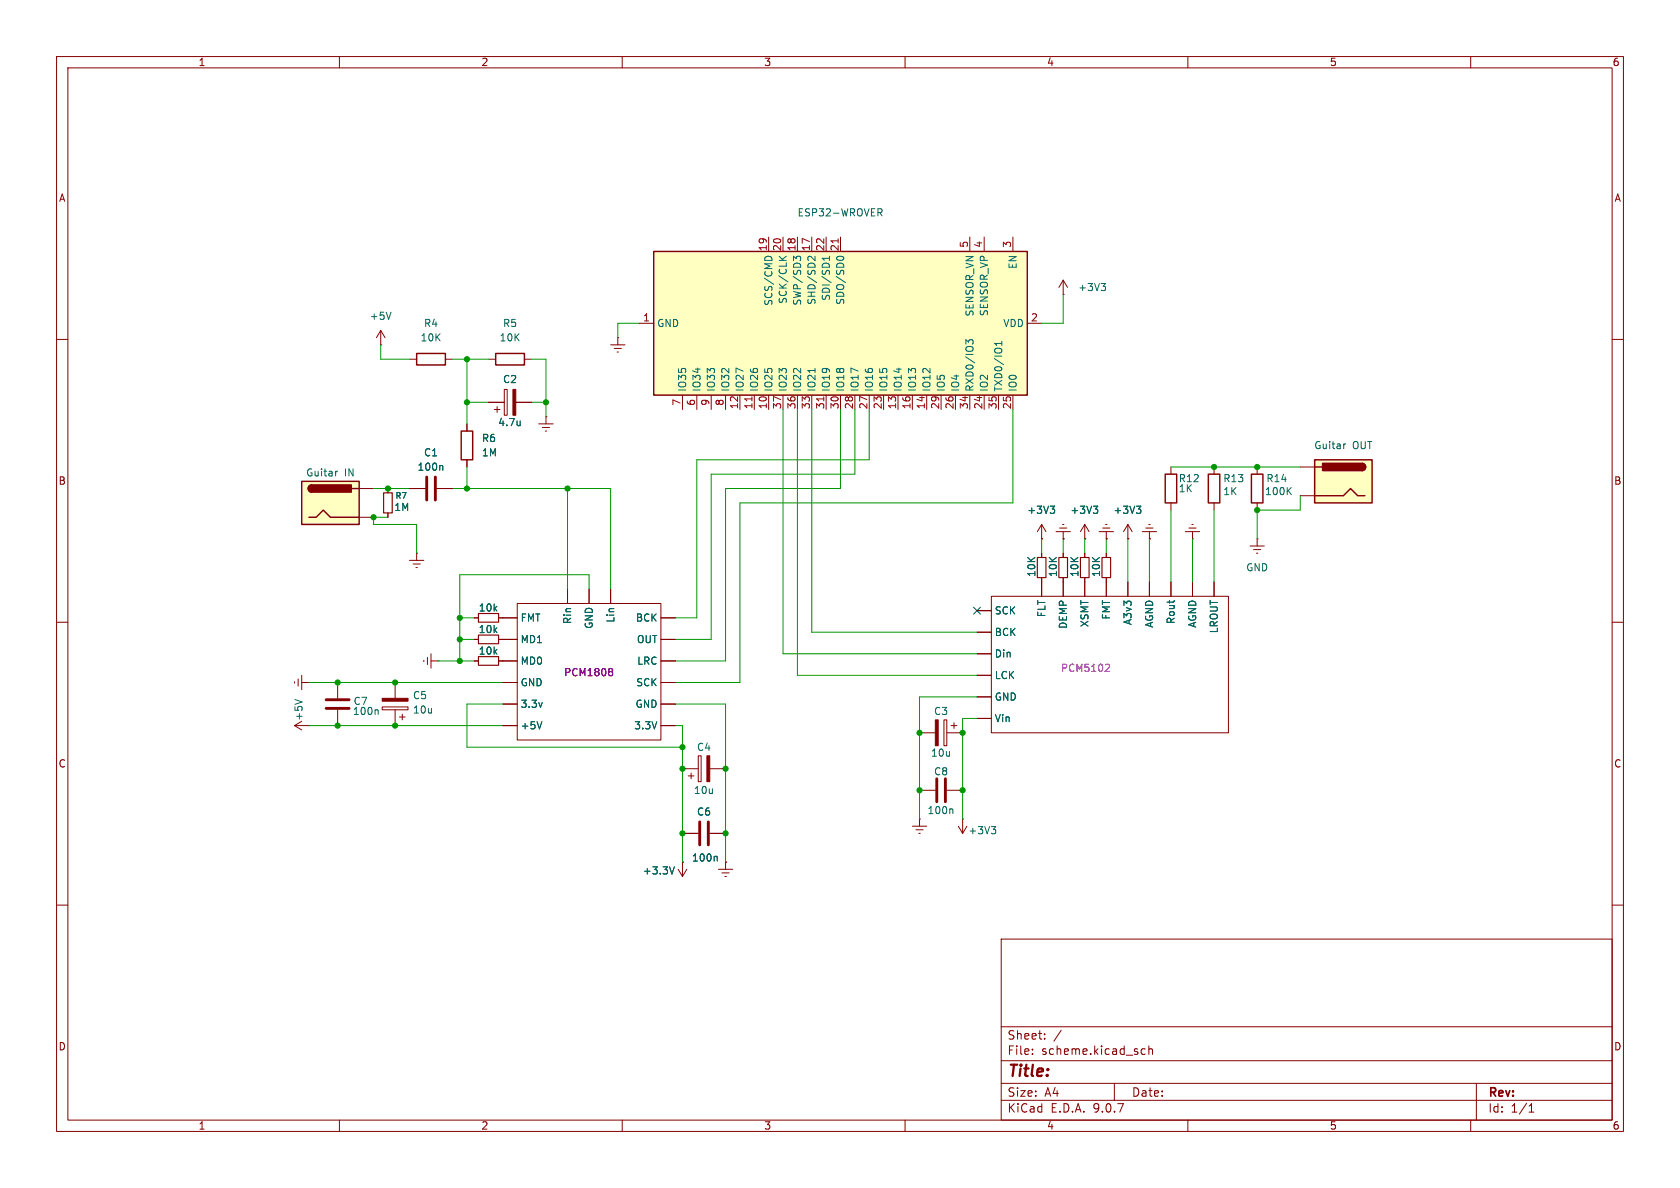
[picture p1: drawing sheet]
<svg xmlns="http://www.w3.org/2000/svg" width="297mm" height="210mm" viewBox="0 0 297 210" stroke-linecap="round" stroke-linejoin="round" font-family="sans-serif">
<g fill="none" stroke="#840000" stroke-width=".18">
<path d="M10 10h277v190h-277zM12 12h273v186h-273zM60 10v2M110 10v2M160 10v2M210 10v2M260 10v2M10 60h2M285 60h2M184.1 95.3h.1M184.1 92.7l-.7 1.3M184.1 92.7l.8 1.3"/>
<path d="M184.1 92.7v2.6M184.1 97.8v.8M186.7 94h2.5M187.3 93.3h1.3M187.8 92.7h.3M188 95.3h.1M188 94v1.3M191.8 97.8v.8M195.6 97.8v.8M199.4 95.3h.1M199.4 92.7l-.8 1.3M199.4 92.7l.8 1.3"/>
<path d="M199.4 92.7v2.6M221 96.5h2.5M221.6 97.2h1.3M222.1 97.8h.3M222.2 95.3h.1M222.2 95.3v1.2M10 110h2M172.7 108h2.6M172.7 111.8h2.6M172.7 115.6h2.6M172.7 119.4h2.6M175.3 105.4h41.9v24.1h-41.9z"/>
<path d="M184.1 102.1v3.3M188 102.9v2.5M191.8 102.1v3.3M195.6 102.1v3.3M199.4 102.9v2.5M203.2 102.9v2.5M207 102.9v2.5M210.8 102.9v2.5M214.6 102.9v2.5M285 110h2M172.7 123.2h2.6M172.7 127h2.6"/>
<path d="M10 160h2M177 166h108v32h-108zM285 160h2M60 198v2M110 198v2M160 198v2M177 194.5h108M177 191.5h108M177 187.5h108M177 181.5h108M182.5 186.3v.1M182.5 185.5v.1"/>
<path d="M184.7 183.6v.1M184.7 182.8v.1M187.6 182.1l-1.3 2M197 191.5v3M201.8 186.3l.2 .1 .5-.1M202.5 185.5l-.5-.1-.2 .1M203.1 185.5l.2-.1 .4 .1v.9M203.1 184.9v1.5M210 198v2M260 198v2M261 191.5v6.5M270.3 196.6h.9"/>
<path d="M270.3 195.5l.4-.4v1.5"/>
</g>
<path d="M185.7 89.5h.7l-.4 .5M186.2 90l.2 .2v.3l-.2 .2M200.9 89.5h.8l-.4 .5M201.4 90l.3 .2v.3l-.3 .2" fill="none" stroke="#006464" stroke-width=".18"/>
<path d="M183.4 98.6h1.5v3.5h-1.5zM191 98.6h1.5v3.5h-1.5zM194.8 98.6h1.5v3.5h-1.5z" fill="none" stroke="#840000" stroke-width=".2"/>
<path d="M195.6 117.4l.4 .1 .2 .3-.8 .9h.8" fill="none" stroke="#ff00f4" stroke-width=".18"/>
<path d="M232.4 81.3h10.2v7.6h-10.2z" fill="#ffffc2"/>
<path d="M221.2 83.8h2.1v5.1h-2.1zM232.4 81.3h10.2v7.6h-10.2zM232.4 87.6h5.1l1.3-1.2 1.2 1.2h1.3M232.4 82.6h1.3M240.8 81.9a.64 .64 0 0 1 .6 .7 .64 .64 0 0 1-.6 .6" fill="none" stroke="#840000" stroke-width=".25"/>
<g fill="#840000" stroke="#840000" stroke-width=".25">
<path d="M240.8 81.9a.64 .64 0 0 1 .6 .7 .64 .64 0 0 1-.6 .6z"/>
<path d="M233.8 81.9h7v1.3h-7z"/>
</g>
<path d="M222.2 82.6v1.2M222.2 88.9v1.3M229.9 82.6h2.5M229.9 87.6h2.5" fill="none" stroke="#840000" stroke-width=".18"/>
<path d="M237.9 78.5h-.2M227.7 86.7l.6 .7M228.3 86.2l-.7 .7" fill="none" stroke="#006464" stroke-width=".18"/>
<path d="M115.6 44.5h66v25.4h-66z" fill="#ffffc2"/>
<path d="M115.6 44.5h66v25.4h-66zM73.7 62.5h5v2h-5zM81.5 76.2h2.1v5.1h-2.1zM206 83.8h2v5.1h-2zM213.6 83.8h2v5.1h-2z" fill="none" stroke="#840000" stroke-width=".25"/>
<g fill="none" stroke="#840000" stroke-width=".18">
<path d="M67.3 58.4l-.8 1.3M67.3 58.4l.8 1.3M67.3 58.4v2.6M113 57.2h2.6M135.9 41.9v2.6M138.4 41.9v2.6M141 41.9v2.6M143.5 41.9v2.6M146 41.9v2.6M148.6 41.9v2.6M171.4 41.9v2.6M174 41.9v2.6"/>
<path d="M179.1 41.9v2.6M181.6 57.2h2.5M188 52.1h.1M188 49.5l-.8 1.3M188 49.5l.7 1.3M188 49.5v2.6M67.3 61h.1M72.4 63.5h1.3M78.7 63.5h1.3M82.5 74.9v1.3M95.2 74.9h2.6M95.9 75.6h1.3"/>
<path d="M96.4 76.2h.2M96.5 73.7h.1M96.5 73.7v1.2M120.6 69.9v2.5M123.2 69.9v2.5M125.7 69.9v2.5M128.3 69.9v2.5M130.8 69.9v2.5M133.3 69.9v2.5M135.9 69.9v2.5M138.4 69.9v2.5M141 69.9v2.5"/>
<path d="M143.5 69.9v2.5M146 69.9v2.5M148.6 69.9v2.5M151.1 69.9v2.5M153.7 69.9v2.5M156.2 69.9v2.5M158.7 69.9v2.5M161.3 69.9v2.5M163.8 69.9v2.5M166.4 69.9v2.5M168.9 69.9v2.5M171.4 69.9v2.5"/>
<path d="M174 69.9v2.5M176.5 69.9v2.5M179.1 69.9v2.5M72.4 86.4h2.8M77.2 86.4h2.8M82.5 81.3v1.3M201.9 94h2.6M202.6 93.3h1.2M203.1 92.7h.2M203.2 95.3h.1M203.2 94v1.3M207 82.6v1.2"/>
<path d="M207 88.9v1.3M209.5 94h2.6M210.2 93.3h1.3M210.7 92.7h.2M210.8 95.3h.1M210.8 94v1.3M214.6 82.6v1.2M214.6 88.9v1.3M59.7 120.7v2.7M59.7 125.5v2.8M162.6 139.7h2.8M162.6 129.5h2.8"/>
<path d="M166.9 127.3h.5v4.5h-.5zM167.4 139.7h2.8M167.4 129.5h2.8M168.1 128.3h1.1M168.7 127.8v1M161.3 146.1h2.5M161.9 146.7h1.3M162.4 147.3h.3M162.6 144.8h.1M162.6 144.8v1.3M169.4 146.1l.8 1.2M170.2 144.8h.1"/>
<path d="M170.2 144.8v2.5M170.9 146.1l-.7 1.2"/>
</g>
<g fill="none" stroke="#006464" stroke-width=".18">
<path d="M155.2 36.9h.5l.2 .2-.1 .4-.6 .1M155.5 37.6l.4 .6M69.1 55.2l-.4 1.3M135.3 45.5l.4-.2 .7 .2M137.7 45.3l.8 .7M139 45.3l-.7 .5M141.5 45.9v-.4l-.2-.2-.4 .1-.1 .3-.5-.4v.8M144.1 45.3v.8l-.9-.8-.3 .1-.1 .4M146.6 45.3v.7M146.6 45.7h-1.2l.3 .3M147.9 45.7a.68 .68 0 0 1 .6-.4 .68 .68 0 0 1 .7 .4M194.7 50.1h.7l-.4 .5"/>
<path d="M195.2 50.6l.2 .2v.3l-.2 .3M144.1 65.1v.8M172 60.8v-.5l-.1-.2h-.5l-.2 .4-.4-.5v.8M177.1 60.4v.7M177.1 60.7h-1.3l.4 .4M78.1 82.3l.2 .2v.6M66.7 125.5l.2 .1v.7M168.3 143l.2 .2v.6M175.2 146.1h.8l-.4 .5M175.8 146.6l.2 .2v.3l-.2 .3"/>
</g>
<path d="M148.2 42.2v.7M132.9 70.2v.7M145.6 70.2v.7" fill="none" stroke="#a90000" stroke-width=".18"/>
<path d="M75.4 84.3v4.1M77 84.3v4.1M57.7 125.2h4M57.7 123.7h4M165.6 137.7v4M167.1 137.7v4" fill="none" stroke="#840000" stroke-width=".51"/>
<path d="M165.4 127.3h.5v4.5h-.5z" fill="#840000" stroke="#840000" stroke-width=".18"/>
<path d="M53.3 85.1h10.2v7.6h-10.2z" fill="#ffffc2"/>
<path d="M87.6 62.5h5.1v2h-5.1zM53.3 85.1h10.2v7.6h-10.2zM54.6 91.4h1.3l1.2-1.2 1.3 1.2h5.1M55.1 85.7a.64 .64 0 0 0-.6 .7 .64 .64 0 0 0 .6 .6M62.2 86.4h1.3" fill="none" stroke="#840000" stroke-width=".25"/>
<g fill="#840000" stroke="#840000" stroke-width=".25">
<path d="M54.7 85.9l.4-.2v1.3a.63 .63 0 0 1-.6-.4 .63 .63 0 0 1 .2-.7z"/>
<path d="M55.1 85.7h7v1.3h-7z"/>
</g>
<g fill="none" stroke="#840000" stroke-width=".18">
<path d="M109.2 59.7h.1M109.2 59.7v1.3M82.5 74.9v1.3M86.4 71.1h2.8M86.4 63.5h1.2M87.4 72.4h1M87.9 71.9v1M89.2 68.8h.5v4.6h-.5zM91.2 71.1h2.8M92.7 63.5h1.3M107.9 61h2.6M108.6 61.6h1.3"/>
<path d="M109.1 62.2h.2M63.5 86.4h2.5M63.5 91.4h2.5M68.6 86.4v.7M68.6 90.7v.7M72.4 86.4h2.8M72.4 99.1h2.5M73 99.7h1.3M73.7 97.8h.1M73.7 97.8v1.3M77.2 86.4h2.8M82.5 81.3v1.3"/>
<path d="M184.1 95.3h.1M184.1 97.8v.8M188 95.3h.1M188 97.8v.8M191.8 95.3h.1M191.8 92.7l-.8 1.3M191.8 92.7l.7 1.3M191.8 92.7v2.6M191.8 97.8v.8M194.3 94h2.5M194.9 93.3h1.3M195.5 92.7h.2"/>
<path d="M195.6 95.3h.1M195.6 94v1.3M195.6 97.8v.8M199.4 95.3h.1M203.2 95.3h.1M53.3 119.4v2.5M73.5 100.3h.3M74.9 116.7v.3M75.6 116.2v1.3M76.2 116.8h1.3M76.2 115.6v2.5M77.5 116.8h.1"/>
<path d="M83.8 109.2h.8M83.8 116.8h.8M83.8 113h.8M88.1 109.2h3.3M88.1 116.8h3.3M88.1 113h3.3M91.4 106.7h25.4v24.1h-25.4zM100.3 104.1v2.6M104.1 104.1v2.6M107.9 104.1v2.6M116.8 109.2h2.6M116.8 116.8h2.6"/>
<path d="M116.8 113h2.6M172.7 108h2.6M172.7 111.8h2.6M172.7 115.6h2.6M172.7 119.4h2.6M184.1 102.1v3.3M188 102.1v3.3M191.8 102.1v3.3M195.6 102.1v3.3M199.4 102.9v2.5M203.2 102.9v2.5M207 102.9v2.5"/>
<path d="M210.8 102.9v2.5M214.6 102.9v2.5M52.1 128.3h2.5M52.1 128.3l1.2 .7M52.1 120.5v.3M52.7 120v1.3M53.3 120.7h1.3M53.3 127.5l-1.2 .8M54.6 128.3h.1M54.6 120.7h.1M67.6 125h4.5v.5h-4.5zM69.8 120.7v2.7"/>
<path d="M69.8 125.5v2.8M70.6 126.7h1M71.1 126.2v1.1M88.9 120.7h2.5M88.9 124.5h2.5M88.9 128.3h2.5M116.8 120.7h2.6M116.8 124.5h2.6M116.8 128.3h2.6M120.6 135.9h2.8M121.7 137.2h1M122.2 136.7v1"/>
<path d="M123.4 133.6h.6v4.6h-.6zM125.5 135.9h2.8M172.7 123.2h2.6M172.7 127h2.6M119.9 153.7l.7 1.2M120.6 152.4h.1M120.6 147.3h2.8M120.6 152.4v2.5M121.4 153.7l-.8 1.2M125.5 147.3h2.8M127 153.7h2.5M127.6 154.3h1.3"/>
<path d="M128.1 154.9h.3M128.3 152.4h.1M128.3 152.4v1.3"/>
</g>
<g fill="none" stroke="#006464" stroke-width=".18">
<path d="M92 74.4v.9M92 75.1l-.1 .1M59.7 83.3l-.3 .1M78.1 82.3l.2 .2v.6M185.7 89.5h.7l-.4 .5M186.2 90l.2 .2v.3l-.2 .2M193.3 89.5h.8l-.5 .5M193.8 90l.3 .2v.3l-.3 .2M200.9 89.5h.8l-.4 .5M201.4 90l.3 .2v.3l-.3 .2M52.1 123.7l1.3 .4M95.8 127.6l-.4 1.2"/>
<path d="M119.2 153.2l-.4 1.3M126.6 151.4l.2 .2v.6"/>
</g>
<path d="M67.8 87.1h1.5v3.6h-1.5zM187.2 98.6h1.5v3.5h-1.5zM84.6 108.5h3.5v1.5h-3.5zM84.6 116.1h3.5v1.5h-3.5zM84.6 112.3h3.5v1.5h-3.5z" fill="none" stroke="#840000" stroke-width=".2"/>
<g fill="#840000" stroke="#840000" stroke-width=".18">
<path d="M90.7 68.8h.5v4.6h-.5z"/>
<path d="M67.6 123.4h4.5v.6h-4.5z"/>
<path d="M125 133.6h.5v4.6h-.5z"/>
</g>
<path d="M123.7 145.3v4.1M125.2 145.3v4.1" fill="none" stroke="#840000" stroke-width=".51"/>
<path d="M107.8 118.2h.3l.2 .2-.2 .3M107.8 118.7h.3M108.1 118.7l.2 .3v.2l-.1 .2-.4 .1" fill="none" stroke="#840084" stroke-width=".18"/>
<g fill="none" stroke="#009600" stroke-width=".18">
<path d="M113 57.2h-3.8v2.5M188 52.1v5.1h-3.9M67.3 61v2.5h5.1M80 63.5h6.4M82.5 63.5v11.4M82.5 71.1h3.9M94 63.5h2.5v10.2M94 71.1h2.5M138.4 72.4v43.2h34.3M141 72.4v47h31.7M143.5 72.4v39.4h29.2M148.6 72.4v14h-20.3v30.4h-8.9"/>
<path d="M151.1 72.4v11.4h-25.4v29.2h-6.3M153.7 72.4v8.9h-30.5v27.9h-3.8M179.1 72.4v16.5h-48.3v31.8h-11.4M66 86.4h6.4M68.6 91.4h-2.6v1.3h7.7v5.1M80 86.4h27.9v17.7M82.5 82.6v3.8M100.3 86.4v17.7M184.1 95.3v2.5M188 95.3v2.5M191.8 95.3v2.5M195.6 95.3v2.5"/>
<path d="M199.4 95.3v7.6M203.2 95.3v7.6M207 82.6h22.9M207 90.2v12.7M210.8 95.3v7.6M214.6 90.2v12.7M229.9 87.6v2.6h-7.7v5.1M77.5 116.8h6.3M81.3 113h2.5M81.3 109.2h2.5M104.1 104.1v-2.5h-22.8v15.2M54.6 128.3h34.3"/>
<path d="M54.6 120.7h34.3M88.9 124.5h-6.4v7.6h38.1M119.4 128.3h1.2v24.1M119.4 124.5h8.9v27.9M172.7 123.2h-10.1v21.6M172.7 127h-2.5v17.8"/>
</g>
<path d="M172.1 107.3l1.2 1.3M173.3 107.3l-1.2 1.3" fill="none" stroke="#000084" stroke-width=".18"/>
<path d="M195.6 117.4l.4 .1 .2 .3-.8 .9h.8" fill="none" stroke="#ff00f4" stroke-width=".18"/>
<g fill="#009600" stroke="#009600" stroke-width=".18">
<circle cx="128.3" cy="147.3" r=".46"/>
<circle cx="120.6" cy="135.9" r=".46"/>
<circle cx="81.3" cy="116.8" r=".46"/>
<circle cx="81.3" cy="109.2" r=".46"/>
<circle cx="81.3" cy="113" r=".46"/>
<circle cx="120.6" cy="132.1" r=".46"/>
<circle cx="120.6" cy="147.3" r=".46"/>
<circle cx="162.6" cy="139.7" r=".46"/>
<circle cx="162.6" cy="129.5" r=".46"/>
<circle cx="100.3" cy="86.4" r=".46"/>
<circle cx="170.2" cy="139.7" r=".46"/>
<circle cx="128.3" cy="135.9" r=".46"/>
<circle cx="170.2" cy="129.5" r=".46"/>
<circle cx="82.5" cy="86.4" r=".46"/>
<circle cx="82.5" cy="71.1" r=".46"/>
<circle cx="82.5" cy="63.5" r=".46"/>
<circle cx="68.6" cy="86.4" r=".46"/>
<circle cx="96.5" cy="71.1" r=".46"/>
<circle cx="66" cy="91.4" r=".46"/>
<circle cx="222.2" cy="82.6" r=".46"/>
<circle cx="214.6" cy="82.6" r=".46"/>
<circle cx="222.2" cy="90.2" r=".46"/>
<circle cx="69.8" cy="120.7" r=".46"/>
<circle cx="69.8" cy="128.3" r=".46"/>
<circle cx="59.7" cy="128.3" r=".46"/>
<circle cx="59.7" cy="120.7" r=".46"/>
</g>
<text font-size="2.8" fill="#840000" x="178" y="190.9">Title:</text>
<g font-size="2.1" fill="#840000">
<text x="178" y="184">Sheet:</text>
<text x="178" y="186.7">File:</text>
<text x="184.1" y="186.7">scheme.kicad_sch</text>
<text x="178" y="196.9">KiCad</text>
<text x="178" y="194.1">Size:</text>
<text x="184.7" y="194.1">A4</text>
<text x="185.7" y="196.9">E.D.A.</text>
<text x="193.3" y="196.9">9.0.7</text>
<text x="200" y="194.1">Date:</text>
<text x="263" y="194.3">Rev:</text>
<text x="263" y="196.9">Id:</text>
<text x="267.1" y="196.9">1/1</text>
</g>
<g font-size="1.8" fill="#840000">
<text x="35" y="11.9">1</text>
<text x="85" y="11.9">2</text>
<text x="135" y="11.9">3</text>
<text x="185" y="11.9">4</text>
<text x="235" y="11.9">5</text>
<text x="285" y="11.9">6</text>
<text x="10.3" y="35.9">A</text>
<text x="285.3" y="35.9">A</text>
<text x="10.3" y="85.9">B</text>
<text x="285.3" y="85.9">B</text>
<text x="10.3" y="135.9">C</text>
<text x="285.3" y="135.9">C</text>
<text x="10.3" y="185.9">D</text>
<text x="285.3" y="185.9">D</text>
<text x="35" y="199.9">1</text>
<text x="85" y="199.9">2</text>
<text x="135" y="199.9">3</text>
<text x="185" y="199.9">4</text>
<text x="235" y="199.9">5</text>
<text x="285" y="199.9">6</text>
</g>
<g font-size="1.8" fill="#006464">
<text x="140.9" y="38.5">ESP32-WROVER</text>
<text x="179.9" y="47.6" transform="rotate(-90 179.9 47.6)">EN</text>
<text x="139.3" y="53.8" transform="rotate(-90 139.3 53.8)">SCK/CLK</text>
<text x="144.4" y="54" transform="rotate(-90 144.4 54)">SHD/SD2</text>
<text x="146.9" y="53.3" transform="rotate(-90 146.9 53.3)">SDI/SD1</text>
<text x="149.5" y="54" transform="rotate(-90 149.5 54)">SDO/SD0</text>
<text x="190.5" y="51.7">+3V3</text>
<text x="65.3" y="56.7">+5V</text>
<text x="74.9" y="58">R4</text>
<text x="88.8" y="58">R5</text>
<text x="116.1" y="58">GND</text>
<text x="136.8" y="54.2" transform="rotate(-90 136.8 54.2)">SCS/CMD</text>
<text x="141.8" y="54.1" transform="rotate(-90 141.8 54.1)">SWP/SD3</text>
<text x="172.3" y="56" transform="rotate(-90 172.3 56)">SENSOR_VN</text>
<text x="174.9" y="56" transform="rotate(-90 174.9 56)">SENSOR_VP</text>
<text x="177.3" y="58">VDD</text>
<text x="74.3" y="60.6">10K</text>
<text x="88.2" y="60.6">10K</text>
<text x="88.8" y="67.9">C2</text>
<text x="121.5" y="69.3" transform="rotate(-90 121.5 69.3)">IO35</text>
<text x="124.1" y="69.3" transform="rotate(-90 124.1 69.3)">IO34</text>
<text x="126.6" y="69.3" transform="rotate(-90 126.6 69.3)">IO33</text>
<text x="129.1" y="69.3" transform="rotate(-90 129.1 69.3)">IO32</text>
<text x="131.7" y="69.3" transform="rotate(-90 131.7 69.3)">IO27</text>
<text x="134.2" y="69.3" transform="rotate(-90 134.2 69.3)">IO26</text>
<text x="136.8" y="69.3" transform="rotate(-90 136.8 69.3)">IO25</text>
<text x="139.3" y="69.3" transform="rotate(-90 139.3 69.3)">IO23</text>
<text x="141.8" y="69.3" transform="rotate(-90 141.8 69.3)">IO22</text>
<text x="144.4" y="69.3" transform="rotate(-90 144.4 69.3)">IO21</text>
<text x="146.9" y="69.3" transform="rotate(-90 146.9 69.3)">IO19</text>
<text x="149.5" y="69.3" transform="rotate(-90 149.5 69.3)">IO18</text>
<text x="152" y="69.3" transform="rotate(-90 152 69.3)">IO17</text>
<text x="154.5" y="69.3" transform="rotate(-90 154.5 69.3)">IO16</text>
<text x="157.1" y="69.3" transform="rotate(-90 157.1 69.3)">IO15</text>
<text x="159.6" y="69.3" transform="rotate(-90 159.6 69.3)">IO14</text>
<text x="162.2" y="69.3" transform="rotate(-90 162.2 69.3)">IO13</text>
<text x="164.7" y="69.3" transform="rotate(-90 164.7 69.3)">IO12</text>
<text x="167.2" y="69.3" transform="rotate(-90 167.2 69.3)">IO5</text>
<text x="169.8" y="69.3" transform="rotate(-90 169.8 69.3)">IO4</text>
<text x="172.3" y="69.3" transform="rotate(-90 172.3 69.3)">RXD0/IO3</text>
<text x="174.9" y="69.3" transform="rotate(-90 174.9 69.3)">IO2</text>
<text x="177.4" y="69.3" transform="rotate(-90 177.4 69.3)">TXD0/IO1</text>
<text x="179.9" y="69.3" transform="rotate(-90 179.9 69.3)">IO0</text>
<text x="88" y="75.5">4.7u</text>
<text x="73.7" y="83.4">100n</text>
<text x="74.9" y="80.9">C1</text>
<text x="85.1" y="78.3">R6</text>
<text x="85.1" y="80.9">1M</text>
<text x="232.2" y="79.6">Guitar</text>
<text x="239.1" y="79.6">OUT</text>
<text x="54" y="84.4">Guitar</text>
<text x="60.9" y="84.4">IN</text>
<text x="208.3" y="87.2">1K</text>
<text x="208.3" y="85.4">R12</text>
<text x="216.2" y="87.7">1K</text>
<text x="216.2" y="85.4">R13</text>
<text x="223.5" y="87.7">100K</text>
<text x="223.8" y="85.4">R14</text>
<text x="69.6" y="90.5">1M</text>
<text x="181.5" y="91">+3V3</text>
<text x="189.1" y="91">+3V3</text>
<text x="196.7" y="91">+3V3</text>
<text x="220.2" y="101.2">GND</text>
<text x="183.2" y="102.1" transform="rotate(-90 183.2 102.1)">10K</text>
<text x="187" y="102.1" transform="rotate(-90 187 102.1)">10K</text>
<text x="190.9" y="102.1" transform="rotate(-90 190.9 102.1)">10K</text>
<text x="194.7" y="102.1" transform="rotate(-90 194.7 102.1)">10K</text>
<text x="84.5" y="108.3">10k</text>
<text x="84.5" y="112.1">10k</text>
<text x="91.9" y="110.1">FMT</text>
<text x="91.9" y="113.9">MD1</text>
<text x="101.2" y="110.4" transform="rotate(-90 101.2 110.4)">Rin</text>
<text x="105" y="111.3" transform="rotate(-90 105 111.3)">GND</text>
<text x="108.8" y="110.2" transform="rotate(-90 108.8 110.2)">Lin</text>
<text x="112.3" y="110.1">BCK</text>
<text x="112.5" y="113.9">OUT</text>
<text x="175.8" y="108.8">SCK</text>
<text x="175.8" y="112.6">BCK</text>
<text x="185" y="109.2" transform="rotate(-90 185 109.2)">FLT</text>
<text x="188.8" y="111.3" transform="rotate(-90 188.8 111.3)">DEMP</text>
<text x="192.6" y="111" transform="rotate(-90 192.6 111)">XSMT</text>
<text x="196.4" y="109.6" transform="rotate(-90 196.4 109.6)">FMT</text>
<text x="200.3" y="110.6" transform="rotate(-90 200.3 110.6)">A3v3</text>
<text x="204.1" y="111.1" transform="rotate(-90 204.1 111.1)">AGND</text>
<text x="207.9" y="110.4" transform="rotate(-90 207.9 110.4)">Rout</text>
<text x="211.7" y="111.1" transform="rotate(-90 211.7 111.1)">AGND</text>
<text x="215.5" y="112" transform="rotate(-90 215.5 112)">LROUT</text>
<text x="84.5" y="115.9">10k</text>
<text x="91.9" y="117.7">MD0</text>
<text x="112.6" y="117.7">LRC</text>
<text x="175.8" y="116.4">Din</text>
<text x="62.4" y="124.8">C7</text>
<text x="72.9" y="123.8">C5</text>
<text x="91.9" y="121.5">GND</text>
<text x="91.9" y="125.3">3.3v</text>
<text x="112.3" y="125.3">GND</text>
<text x="112.4" y="121.5">SCK</text>
<text x="175.8" y="120.2">LCK</text>
<text x="175.8" y="124.1">GND</text>
<text x="53.7" y="127.5" transform="rotate(-90 53.7 127.5)">+5V</text>
<text x="62.3" y="126.6">100n</text>
<text x="72.9" y="126.3">10u</text>
<text x="91.9" y="129.1">+5V</text>
<text x="112" y="129.1">3.3V</text>
<text x="165" y="126.6">C3</text>
<text x="175.8" y="127.9">Vin</text>
<text x="123.1" y="132.9">C4</text>
<text x="164.5" y="134">10u</text>
<text x="165" y="137.3">C8</text>
<text x="122.6" y="140.6">10u</text>
<text x="123.1" y="144.4">C6</text>
<text x="163.9" y="144.1">100n</text>
<text x="171.1" y="147.7">+3V3</text>
<text x="113.5" y="154.8">+3.3V</text>
<text x="122.2" y="152.5">100n</text>
</g>
<g font-size="1.8" fill="#a90000">
<text x="135.6" y="44.5" transform="rotate(-90 135.6 44.5)">19</text>
<text x="138.2" y="44.5" transform="rotate(-90 138.2 44.5)">20</text>
<text x="140.7" y="44.5" transform="rotate(-90 140.7 44.5)">18</text>
<text x="143.3" y="44.5" transform="rotate(-90 143.3 44.5)">17</text>
<text x="145.8" y="44.5" transform="rotate(-90 145.8 44.5)">22</text>
<text x="148.3" y="44.5" transform="rotate(-90 148.3 44.5)">21</text>
<text x="171.2" y="43.9" transform="rotate(-90 171.2 43.9)">5</text>
<text x="173.7" y="43.9" transform="rotate(-90 173.7 43.9)">4</text>
<text x="178.8" y="43.9" transform="rotate(-90 178.8 43.9)">3</text>
<text x="113.6" y="56.9">1</text>
<text x="182.2" y="56.9">2</text>
<text x="120.4" y="71.8" transform="rotate(-90 120.4 71.8)">7</text>
<text x="122.9" y="71.8" transform="rotate(-90 122.9 71.8)">6</text>
<text x="125.5" y="71.8" transform="rotate(-90 125.5 71.8)">9</text>
<text x="128" y="71.8" transform="rotate(-90 128 71.8)">8</text>
<text x="130.6" y="72.4" transform="rotate(-90 130.6 72.4)">12</text>
<text x="133.1" y="72.4" transform="rotate(-90 133.1 72.4)">11</text>
<text x="135.6" y="72.4" transform="rotate(-90 135.6 72.4)">10</text>
<text x="138.2" y="72.4" transform="rotate(-90 138.2 72.4)">37</text>
<text x="140.7" y="72.4" transform="rotate(-90 140.7 72.4)">36</text>
<text x="143.3" y="72.4" transform="rotate(-90 143.3 72.4)">33</text>
<text x="145.8" y="72.4" transform="rotate(-90 145.8 72.4)">31</text>
<text x="148.3" y="72.4" transform="rotate(-90 148.3 72.4)">30</text>
<text x="150.9" y="72.4" transform="rotate(-90 150.9 72.4)">28</text>
<text x="153.4" y="72.4" transform="rotate(-90 153.4 72.4)">27</text>
<text x="156" y="72.4" transform="rotate(-90 156 72.4)">23</text>
<text x="158.5" y="72.4" transform="rotate(-90 158.5 72.4)">13</text>
<text x="161" y="72.4" transform="rotate(-90 161 72.4)">16</text>
<text x="163.6" y="72.4" transform="rotate(-90 163.6 72.4)">14</text>
<text x="166.1" y="72.4" transform="rotate(-90 166.1 72.4)">29</text>
<text x="168.7" y="72.4" transform="rotate(-90 168.7 72.4)">26</text>
<text x="171.2" y="72.4" transform="rotate(-90 171.2 72.4)">34</text>
<text x="173.7" y="72.4" transform="rotate(-90 173.7 72.4)">24</text>
<text x="176.3" y="72.4" transform="rotate(-90 176.3 72.4)">35</text>
<text x="178.8" y="72.4" transform="rotate(-90 178.8 72.4)">25</text>
</g>
<text font-size="1.8" fill="#840084" x="99.6" y="119.7">PCM1808</text>
<text font-size="1.8" fill="#ff00f4" x="187.5" y="119">PCM5102</text>
<text font-size="1.4" fill="#006464" x="69.8" y="88.4">R7</text>
</svg>
